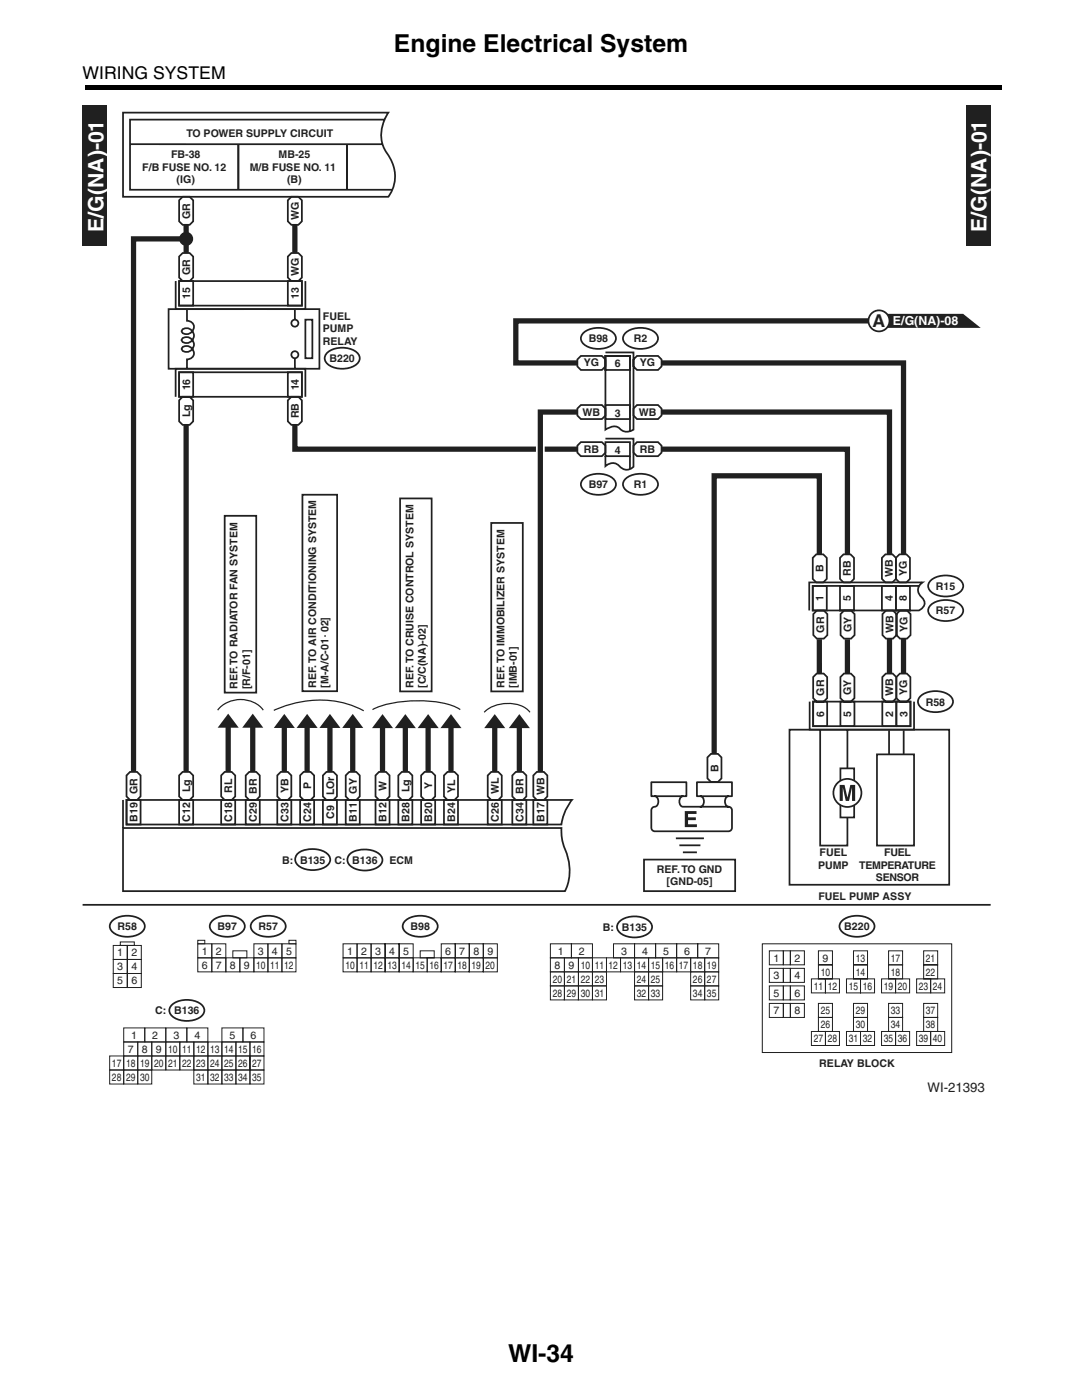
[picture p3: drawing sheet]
<svg xmlns="http://www.w3.org/2000/svg" width="216mm" height="279mm" viewBox="0 0 216 279" stroke-linecap="round" stroke-linejoin="round" font-family="sans-serif">
<path d="M17 17h183v.8h-183z" fill="#000"/>
<g fill="#231f20">
<path d="M16.5 21h4.9v28h-4.9z"/>
<path d="M192.8 21h4.9v28h-4.9z"/>
</g>
<g fill="none" stroke="#231f20" stroke-width=".35">
<path d="M24.6 22.5h52.9a7.9 7.9 0 0 0-.9 6.9l.6 1.2a7.1 7.1 0 0 1 .3 8.7h-52.9zM26 28.8h50.4M47.6 28.8v9.1M76.7 23.9h-50.7v14h52.2M65.2 70.6a4.8 4.8 0 0 1 6.3 0 1.63 1.63 0 0 1-1 2.5 4.9 4.9 0 0 1-5.3-.7 1.38 1.38 0 0 1 0-1.8zM24.6 159.7v5.6M25.3 159.7h88.9a10.1 10.1 0 0 0-2.1 4.9h-86.8zM26 154.1h1.4l.7 .7v4.2l-.7 .7h-1.4l-.7-.7v-4.2zM36.5 154.1h1.4l.7 .7v4.2l-.7 .7h-1.4l-.7-.7v-4.2zM24.6 165.3h87.5a11.2 11.2 0 0 0 1.2 5.6 9.4 9.4 0 0 1-.5 7h-88.2zM59.3 170.6a5 5 0 0 1 6.3 .1 1.63 1.63 0 0 1-1 2.5 4.9 4.9 0 0 1-5.3-.7 1.51 1.51 0 0 1 0-1.9zM69.7 170.6a5 5 0 0 1 6.3 .2 1.63 1.63 0 0 1-1 2.5 4.9 4.9 0 0 1-5.3-.7 1.51 1.51 0 0 1 0-2z"/>
<path d="M16.5 180.6h181.2"/>
</g>
<path d="M37.2 44.9v5.6M58.9 44.9v5.6" fill="none" stroke="#231f20" stroke-width="1.1" stroke-linecap="butt"/>
<circle cx="37.2" cy="47.7" r="1.4" fill="#231f20"/>
<g fill="none" stroke="#231f20" stroke-width=".35">
<path d="M36.5 39.3h1.4l.7 .7v4.2l-.7 .7h-1.4l-.7-.7v-4.2zM47.6 28.8v9.1M57.5 40l.7-.7h1.4l.7 .7v4.2l-.7 .7h-1.4l-.7-.7zM69.3 28.8v9.1M35.1 56.1v5.6h25.9v-5.6M35.8 56.1h2.8v4.9h-2.8zM35.8 56.1h24.5v4.9h-24.5zM36.5 50.5h1.4l.7 .7v4.2l-.7 .7h-1.4l-.7-.7v-4.2zM57.5 56.1h2.8v4.9h-2.8zM58.2 50.5h1.4l.7 .7v4.2l-.7 .7h-1.4l-.7-.7v-4.2zM33.7 61.7h30.1v11.9h-30.1zM35.8 74.3h2.8v4.9h-2.8z"/>
<path d="M35.8 74.3h24.5v4.9h-24.5zM36.5 79.2h1.4l.7 .7v4.2l-.7 .7h-1.4l-.7-.7v-4.2zM37.3 61.7v2.3a1.35 1.35 0 0 1 1.2 2 1.35 1.35 0 0 1-2.2 .2v-.2a1.39 1.39 0 0 1 1.7-.3 1.39 1.39 0 0 1 .7 1.7 1.37 1.37 0 0 1-1.1 1 1.37 1.37 0 0 1-1.3-.4v-.2a1.43 1.43 0 0 1 2.1 0 1.43 1.43 0 0 1-.3 2.1 1.25 1.25 0 0 1-1.8-.2v-.2a1.36 1.36 0 0 1 2 0 1.36 1.36 0 0 1-.2 2l-.8 .2v1.9M57.5 74.3h2.8v4.9h-2.8zM58.2 79.2h1.4l.7 .7v4.2l-.7 .7h-1.4l-.7-.7v-4.2zM58.9 61.7v2.1M58.9 71.5v2.1M61 63.8h1.4v7.7h-1.4zM61 79.2v-5.6h-25.9v5.6M116.3 66.6a4.8 4.8 0 0 1 6.3 0 1.63 1.63 0 0 1-1 2.6 4.9 4.9 0 0 1-5.3-.7 1.38 1.38 0 0 1 0-1.9zM124.7 66.6a4.8 4.8 0 0 1 6.3 0 1.63 1.63 0 0 1-1 2.6 4.9 4.9 0 0 1-5.3-.7 1.38 1.38 0 0 1 0-1.9zM116.3 95.8a4.8 4.8 0 0 1 6.3 0 1.63 1.63 0 0 1-1 2.5 4.9 4.9 0 0 1-5.3-.7 1.38 1.38 0 0 1 0-1.8z"/>
<path d="M124.7 95.8a4.8 4.8 0 0 1 6.3 0 1.63 1.63 0 0 1-1 2.5 4.9 4.9 0 0 1-5.3-.7 1.38 1.38 0 0 1 0-1.8zM44.9 103h6.3v35.3h-6.3zM25.3 159.7h2.8v4.9h-2.8zM35.8 159.7h2.8v4.9h-2.8zM44.2 154.8l.7-.7h1.4l.7 .7v4.2l-.7 .7h-1.4l-.7-.7zM44.2 159.7h2.8v4.9h-2.8zM49.1 159.7h2.8v4.9h-2.8zM49.8 154.1h1.4l.7 .7v4.2l-.7 .7h-1.4l-.7-.7v-4.2z"/>
<circle cx="58.9" cy="64.5" r=".7"/>
<circle cx="58.9" cy="70.8" r=".7"/>
</g>
<path d="M37.2 47.7h-10.5v106.4M37.2 84.8v69.3M45.6 144.3v9.8" fill="none" stroke="#231f20" stroke-width="1.1" stroke-linecap="butt"/>
<path d="M45.6 142.5l2.1 2.8h-4.3z" fill="#231f20"/>
<path d="M50.5 144.3v9.8" fill="none" stroke="#231f20" stroke-width="1.1" stroke-linecap="butt"/>
<path d="M50.5 142.5l2.1 2.8h-4.2z" fill="#231f20"/>
<path d="M60.4 98.8h6.9v39.2h-6.9zM79.9 99.5h6.3v38.5h-6.3zM98.1 104.4h6.3v33.6h-6.3zM55.4 159.7h2.8v4.9h-2.8zM56.1 154.1h1.4l.7 .7v4.2l-.7 .7h-1.4l-.7-.7v-4.2zM59.9 159.7h2.8v4.9h-2.8zM60.6 154.1h1.4l.7 .7v4.2l-.7 .7h-1.4l-.7-.7v-4.2zM64.5 159.7h2.8v4.9h-2.8zM65.2 154.1h1.4l.7 .7v4.2l-.7 .7h-1.4l-.7-.7v-4.2zM69 154.8l.7-.7h1.4l.7 .7v4.2l-.7 .7h-1.4l-.7-.7zM69 159.7h2.8v4.9h-2.8z" fill="none" stroke="#231f20" stroke-width=".35"/>
<path d="M43.4 141.8a5.9 5.9 0 0 1 9.2 0" fill="none" stroke="#231f20" stroke-width=".25"/>
<path d="M58.9 84.8v4.9h56.3M132 82.3h45.5v28.4" fill="none" stroke="#231f20" stroke-width="1.1" stroke-linecap="butt"/>
<path d="M56.8 142.5l2.1 2.8h-4.2z" fill="#231f20"/>
<path d="M56.8 144.3v9.8" fill="none" stroke="#231f20" stroke-width="1.1" stroke-linecap="butt"/>
<path d="M61.3 142.5l2.1 2.8h-4.2z" fill="#231f20"/>
<path d="M61.3 144.3v9.8" fill="none" stroke="#231f20" stroke-width="1.1" stroke-linecap="butt"/>
<path d="M65.9 142.5l2.1 2.8h-4.2z" fill="#231f20"/>
<path d="M65.9 144.3v9.8" fill="none" stroke="#231f20" stroke-width="1.1" stroke-linecap="butt"/>
<path d="M70.4 142.5l2.1 2.8h-4.2z" fill="#231f20"/>
<path d="M70.4 144.3v9.8" fill="none" stroke="#231f20" stroke-width="1.1" stroke-linecap="butt"/>
<path d="M54.7 141.8a21.3 21.3 0 0 1 16-.8l1.9 .9" fill="none" stroke="#231f20" stroke-width=".25"/>
<path d="M75 159.7h2.8v4.9h-2.8zM75.7 154.1h1.4l.7 .7v4.2l-.7 .7h-1.4l-.7-.7v-4.2zM79.5 159.7h2.8v4.9h-2.8zM80.2 154.1h1.4l.7 .7v4.2l-.7 .7h-1.4l-.7-.7v-4.2zM84.1 159.7h2.8v4.9h-2.8zM84.8 154.1h1.4l.7 .7v4.2l-.7 .7h-1.4l-.7-.7v-4.2zM88.6 159.7h2.8v4.9h-2.8zM89.3 154.1h1.4l.7 .7v4.2l-.7 .7h-1.4l-.7-.7v-4.2zM128.5 171.6h18.2v6.3h-18.2z" fill="none" stroke="#231f20" stroke-width=".35"/>
<path d="M80.9 142.5l2.1 2.9-4.2-.1z" fill="#231f20"/>
<path d="M80.9 144.4v9.7" fill="none" stroke="#231f20" stroke-width="1.1" stroke-linecap="butt"/>
<path d="M76.4 142.5l2.1 2.9-4.2-.1z" fill="#231f20"/>
<path d="M76.4 144.4v9.7" fill="none" stroke="#231f20" stroke-width="1.1" stroke-linecap="butt"/>
<path d="M85.5 142.5l2.1 2.9-4.2-.1z" fill="#231f20"/>
<path d="M85.5 144.4v9.7" fill="none" stroke="#231f20" stroke-width="1.1" stroke-linecap="butt"/>
<path d="M90 142.5l2.1 2.9-4.2-.1z" fill="#231f20"/>
<path d="M90 144.4v9.7" fill="none" stroke="#231f20" stroke-width="1.1" stroke-linecap="butt"/>
<path d="M97.4 159.7h2.8v4.9h-2.8zM98.1 154.1h1.4l.7 .7v4.2l-.7 .7h-1.4l-.7-.7v-4.2zM102.3 159.7h2.8v4.9h-2.8zM103 154.1h1.4l.7 .7v4.2l-.7 .7h-1.4l-.7-.7v-4.2z" fill="none" stroke="#231f20" stroke-width=".35"/>
<path d="M98.8 142.5l2.1 2.9-4.2-.1z" fill="#231f20"/>
<path d="M98.8 144.4v9.7" fill="none" stroke="#231f20" stroke-width="1.1" stroke-linecap="butt"/>
<path d="M103.7 142.5l2.1 2.9-4.2-.1z" fill="#231f20"/>
<path d="M132 89.7h37.2v21M103.7 144.4v9.7" fill="none" stroke="#231f20" stroke-width="1.1" stroke-linecap="butt"/>
<path d="M74.3 141.7a22.6 22.6 0 0 1 11.8-1.7 13.4 13.4 0 0 1 5.8 1.7M96.7 142.2a7.1 7.1 0 0 1 8.5-.6l.6 .6" fill="none" stroke="#231f20" stroke-width=".25"/>
<g fill="none" stroke="#231f20" stroke-width=".35">
<path d="M185.6 116a4.8 4.8 0 0 1 6.3 0 1.63 1.63 0 0 1-.9 2.6 4.9 4.9 0 0 1-5.4-.7 1.38 1.38 0 0 1 0-1.9zM163 134.5h1.4l.7 .7v4.2l-.7 .7h-1.4l-.7-.7v-4.2zM168.4 134.5h1.4l.7 .7v4.2l-.7 .7h-1.4l-.7-.7v-4.2zM176.8 134.5h1.4l.7 .7v4.2l-.7 .7h-1.4l-.7-.7v-4.2zM178.9 135.2l.7-.7h1.4l.7 .7v4.2l-.7 .7h-1.4l-.7-.7zM183.6 139.1a4.8 4.8 0 0 1 6.3 0 1.63 1.63 0 0 1-1 2.6 4.9 4.9 0 0 1-5.3-.7 1.38 1.38 0 0 1 0-1.9zM185.6 120.9a4.8 4.8 0 0 1 6.3 0 1.63 1.63 0 0 1-.9 2.6 4.9 4.9 0 0 1-5.4-.7 1.38 1.38 0 0 1 0-1.9zM106.5 159.7h2.8v4.9h-2.8zM107.2 154.1h1.4l.7 .7v4.2l-.7 .7h-1.4l-.7-.7v-4.2zM162.3 140.1h2.8v4.9h-2.8zM167.7 140.1h2.8v4.9h-2.8zM167.7 153.4h2.8v9.8h-2.8z"/>
<path d="M176.1 140.1h2.8v4.9h-2.8zM178.9 140.1h2.8v4.9h-2.8zM182.4 140.1v5.6h-20.8v-5.6M42.2 184a4.8 4.8 0 0 1 6.3 0 1.63 1.63 0 0 1-.9 2.5 4.9 4.9 0 0 1-5.4-.7 1.38 1.38 0 0 1 0-1.8zM50.4 184a4.8 4.8 0 0 1 6.3 0 1.63 1.63 0 0 1-1 2.5 4.9 4.9 0 0 1-5.3-.7 1.38 1.38 0 0 1 0-1.8zM80.7 184a4.8 4.8 0 0 1 6.3 0 1.63 1.63 0 0 1-.9 2.5 4.9 4.9 0 0 1-5.4-.7 1.38 1.38 0 0 1 0-1.8z"/>
</g>
<path d="M163.5 127.6v6.9M169.1 127.6l.1 6.9M177.5 127.5v7M180.3 127.5v7" fill="none" stroke="#231f20" stroke-width="1" stroke-linecap="butt"/>
<circle cx="169.1" cy="158.3" r="2.8" fill="#fff"/>
<circle cx="169.1" cy="158.3" r="2.8" fill="none" stroke="#231f20" stroke-width=".35"/>
<path d="M167.6 156.7h1l.6 2.5 .5-2.5h1v3.2h-.6v-2.7l-.6 2.7h-.7l-.6-2.7v2.7h-.6z" fill="#231f20"/>
<g fill="none" stroke="#231f20" stroke-width=".35">
<path d="M115.9 71.1h4.2l.7 .7v1.4l-.7 .7h-4.2l-.7-.7v-1.4zM120.8 71.1h4.9v2.8h-4.9zM120.8 70.4h5.6v15.4h-.1a2.11 2.11 0 0 1-2.6-.2 2.1 2.1 0 0 0-2.7 .1l-.2 .1v-14.7h4.9v15M127.1 71.1h4.2l.7 .7v1.4l-.7 .7h-4.2l-.7-.7v-1.4zM115.9 80.9h4.2l.7 .7v1.4l-.7 .7h-4.2l-.7-.7v-1.4zM115.9 88.3h4.2l.7 .7v1.4l-.7 .7h-4.2l-.7-.7v-1.4zM120.8 88.3h4.9v2.8h-4.9zM120.8 87.6h5.6v5.6a1.81 1.81 0 0 1-2.8-.2 1.97 1.97 0 0 0-2.8 .1v-2M120.8 80.9h4.9v2.8h-4.9zM127.1 88.3h4.2l.7 .7v1.4l-.7 .7h-4.2l-.7-.7v-1.4zM127.1 80.9h4.2l.7 .7v1.4l-.7 .7h-4.2l-.7-.7v-1.4zM157.6 145.7h31.9v30.9h-31.9z"/>
<path d="M162.3 140.1h19.4v4.9h-19.4zM163.7 145.8v23h5.4v-5.6M169.1 145.7v7.7M175 150.6h7.4v18.2h-7.4zM177.5 145.8v4.8M180.4 145.8v4.8"/>
</g>
<path d="M132 72.5h48.3v38.2M175.4 64.1h-72.4v8.4h12.2" fill="none" stroke="#231f20" stroke-width="1.1" stroke-linecap="butt"/>
<path d="M175.4 62.7h16.8l3.5 2.8h-20.3z" fill="#231f20"/>
<circle cx="175.4" cy="64.1" r="2.1" fill="#fff"/>
<g fill="none" stroke="#231f20" stroke-width=".35">
<path d="M162.2 117h2.8v4.9h-2.8zM162.9 110.7h1.4l.7 .7v4.2l-.7 .7h-1.4l-.7-.7v-4.2zM167.7 117h2.8v4.9h-2.8zM168.4 110.7h1.4l.7 .7v4.2l-.7 .7h-1.4l-.7-.7v-4.2zM176 117h2.8v4.9h-2.8zM176.7 110.7h1.4l.7 .7v4.2l-.7 .7h-1.4l-.7-.7v-4.2zM178.8 117h2.8v4.9h-2.8zM179.5 110.7h1.4l.7 .7v4.2l-.7 .7h-1.4l-.7-.7v-4.2zM183.4 117h-21.2v4.9l21.3-.1a1.49 1.49 0 0 0 .5-2.6 1.77 1.77 0 0 1 .1-2.9h-22.6v5.6M163 121.9h1.4l.7 .7v4.2l-.7 .7h-1.4l-.7-.7v-4.2zM168.5 121.9h1.4l.7 .7v4.2l-.7 .7h-1.4l-.7-.7v-4.2zM176.8 121.9h1.4l.7 .7v4.2l-.7 .7h-1.4l-.7-.7v-4.2z"/>
<path d="M179.6 121.9h1.4l.7 .7v4.2l-.7 .7h-1.4l-.7-.7v-4.2zM22.3 184a4.8 4.8 0 0 1 6.3 0 1.63 1.63 0 0 1-1 2.5 4.9 4.9 0 0 1-5.3-.7 1.38 1.38 0 0 1 0-1.8zM123.5 184.1a4.8 4.8 0 0 1 6.3 0 1.63 1.63 0 0 1-1 2.6 4.9 4.9 0 0 1-5.3-.7 1.38 1.38 0 0 1 0-1.9zM34.1 200.8a4.8 4.8 0 0 1 6.3 0 1.63 1.63 0 0 1-.9 2.5 4.9 4.9 0 0 1-5.4-.7 1.38 1.38 0 0 1 0-1.8z"/>
<circle cx="175.4" cy="64.1" r="2.1"/>
</g>
<path d="M163.5 110.7v-15.7h-21v55.5" fill="none" stroke="#231f20" stroke-width="1.1" stroke-linecap="butt"/>
<g fill="none" stroke="#231f20" stroke-width=".2">
<path d="M109.9 191.2h2.8v2.8h-2.8zM109.9 194h2.8v2.8h-2.8zM109.9 196.8h2.8v2.8h-2.8zM109.9 188.4h4.2v2.8h-4.2zM112.7 191.2h2.8v2.8h-2.8zM112.7 194h2.8v2.8h-2.8zM112.7 196.8h2.8v2.8h-2.8zM114.1 188.4h4.2v2.8h-4.2zM115.5 191.2h2.8v2.8h-2.8zM115.5 196.8h2.8v2.8h-2.8zM115.5 194h2.8v2.8h-2.8zM118.3 191.2h2.8v2.8h-2.8z"/>
<path d="M118.3 194h2.8v2.8h-2.8zM118.3 196.8h2.8v2.8h-2.8zM121.1 191.2h2.8v2.8h-2.8zM122.5 188.4h4.2v2.8h-4.2zM123.9 191.2h2.8v2.8h-2.8zM126.7 191.2h2.8v2.8h-2.8zM126.7 194h2.8v2.8h-2.8zM126.7 196.8h2.8v2.8h-2.8zM126.7 188.4h4.2v2.8h-4.2zM129.5 191.2h2.8v2.8h-2.8zM129.5 194h2.8v2.8h-2.8zM129.5 196.8h2.8v2.8h-2.8z"/>
<path d="M130.9 188.4h4.2v2.8h-4.2zM132.3 191.2h2.8v2.8h-2.8zM135.1 188.4h4.2v2.8h-4.2zM135.1 191.2h2.8v2.8h-2.8zM137.9 194h2.8v2.8h-2.8zM137.9 191.2h2.8v2.8h-2.8zM137.9 196.8h2.8v2.8h-2.8zM139.3 188.4h4.2v2.8h-4.2zM140.7 191.2h2.8v2.8h-2.8zM140.7 194h2.8v2.8h-2.8zM140.7 196.8h2.8v2.8h-2.8zM21.9 210.8h2.8v2.8h-2.8z"/>
<path d="M21.9 213.6h2.8v2.8h-2.8zM24.7 208h2.8v2.8h-2.8zM24.7 210.8h2.8v2.8h-2.8zM24.7 213.6h2.8v2.8h-2.8zM24.7 205.2h4.2v2.8h-4.2zM27.5 208h2.8v2.8h-2.8zM27.5 210.8h2.8v2.8h-2.8zM27.5 213.6h2.8v2.8h-2.8zM28.9 205.2h4.2v2.8h-4.2zM30.3 208h2.8v2.8h-2.8zM30.3 210.8h2.8v2.8h-2.8zM33.1 208h2.8v2.8h-2.8z"/>
<path d="M33.1 210.8h2.8v2.8h-2.8zM33.1 205.2h4.2v2.8h-4.2zM35.9 208h2.8v2.8h-2.8zM35.9 210.8h2.8v2.8h-2.8zM37.3 205.2h4.2v2.8h-4.2zM38.7 208h2.8v2.8h-2.8zM38.7 210.8h2.8v2.8h-2.8zM38.7 213.6h2.8v2.8h-2.8zM41.5 213.6h2.8v2.8h-2.8zM41.5 208h2.8v2.8h-2.8zM41.5 210.8h2.8v2.8h-2.8zM44.3 208h2.8v2.8h-2.8z"/>
<path d="M44.3 210.8h2.8v2.8h-2.8zM44.3 205.2h4.2v2.8h-4.2zM44.3 213.6h2.8v2.8h-2.8zM47.1 208h2.8v2.8h-2.8zM47.1 213.6h2.8v2.8h-2.8zM47.1 210.8h2.8v2.8h-2.8zM48.5 205.2h4.2v2.8h-4.2zM49.9 208h2.8v2.8h-2.8zM49.9 210.8h2.8v2.8h-2.8zM49.9 213.6h2.8v2.8h-2.8z"/>
</g>
<path d="M136.7 161.9h2.3v.6h-1.7v.7h1.6v.5h-1.6v.8h1.8v.6h-2.4z" fill="#231f20"/>
<path d="M125.7 91v2.6M130 156.1h7v2.8h-7zM130.7 158.9a1.12 1.12 0 0 1 .7 1.2 1.12 1.12 0 0 1-1 1l-.3 .4-.1 .2v3.5a.7 .7 0 0 0 .7 .7h14.7a.7 .7 0 0 0 .7-.7v-3.5a.7 .7 0 0 0-.7-.7h-9.1a1.14 1.14 0 0 1-.7-1 1.14 1.14 0 0 1 .7-1.1M139.1 156.1h7v2.8h-7zM139.8 158.9a1.14 1.14 0 0 1 .7 1.1 1.14 1.14 0 0 1-.7 1M141.9 150.5h1.4l.7 .7v4.2l-.7 .7h-1.4l-.7-.7v-4.2zM145.4 158.9a1.14 1.14 0 0 0-.7 1.1 1.14 1.14 0 0 0 .7 1M134.9 167.3h5.6M135.6 168.7h4.2M136.3 170.1h2.8M167.9 184a4.8 4.8 0 0 1 6.3 0 1.63 1.63 0 0 1-.9 2.5 4.9 4.9 0 0 1-5.4-.7 1.38 1.38 0 0 1 0-1.8z" fill="none" stroke="#231f20" stroke-width=".35"/>
<path d="M107.9 87.1v6" fill="none" stroke="#fff" stroke-width="1.7" stroke-linecap="butt"/>
<path d="M115.2 82.3h-7.3v71.8" fill="none" stroke="#231f20" stroke-width="1.1" stroke-linecap="butt"/>
<g fill="none" stroke="#231f20" stroke-width=".2">
<path d="M22.6 194.3h2.8v2.8h-2.8zM22.6 188.7h2.8v2.8h-2.8zM22.6 191.5h2.8v2.8h-2.8zM24 188h2.8v.7h-2.8zM25.4 188.7h2.8v2.8h-2.8zM25.4 191.5h2.8v2.8h-2.8zM25.4 194.3h2.8v2.8h-2.8zM39.5 188.4h2.8v2.8h-2.8zM39.5 191.2h2.8v2.8h-2.8zM39.5 187.7h1.4v.7h-1.4zM42.3 188.4h2.8v2.8h-2.8zM42.3 191.2h2.8v2.8h-2.8z"/>
<path d="M45.1 191.2h2.8v2.8h-2.8zM46.5 189.8h2.8v1.4h-2.8zM47.9 191.2h2.8v2.8h-2.8zM50.7 188.4h2.8v2.8h-2.8zM50.7 191.2h2.8v2.8h-2.8zM53.5 188.4h2.8v2.8h-2.8zM53.5 191.2h2.8v2.8h-2.8zM56.3 188.4h2.8v2.8h-2.8zM56.3 191.2h2.8v2.8h-2.8zM57.7 187.7h1.4v.7h-1.4zM68.5 188.4h2.8v2.8h-2.8zM68.5 191.2h2.8v2.8h-2.8z"/>
<path d="M71.3 188.4h2.8v2.8h-2.8zM71.3 191.2h2.8v2.8h-2.8zM74.1 188.4h2.8v2.8h-2.8zM74.1 191.2h2.8v2.8h-2.8zM76.9 188.4h2.8v2.8h-2.8zM76.9 191.2h2.8v2.8h-2.8zM79.7 188.4h2.8v2.8h-2.8zM79.7 191.2h2.8v2.8h-2.8zM82.5 191.2h2.8v2.8h-2.8zM83.9 189.8h2.8v1.4h-2.8zM85.3 191.2h2.8v2.8h-2.8zM88.1 188.4h2.8v2.8h-2.8z"/>
<path d="M88.1 191.2h2.8v2.8h-2.8zM90.9 188.4h2.8v2.8h-2.8zM90.9 191.2h2.8v2.8h-2.8zM93.7 188.4h2.8v2.8h-2.8zM93.7 191.2h2.8v2.8h-2.8zM96.5 188.4h2.8v2.8h-2.8zM96.5 191.2h2.8v2.8h-2.8zM152.2 188.4h37.8v21.7h-37.8zM153.6 193.3h2.8v2.8h-2.8zM153.6 189.8h2.8v2.8h-2.8zM153.6 196.8h2.8v2.8h-2.8zM156.4 189.8h1.4v2.8h-1.4z"/>
<path d="M156.4 196.8h1.4v2.8h-1.4zM156.4 193.3h1.4v2.8h-1.4zM157.8 189.8h2.8v2.8h-2.8zM157.8 196.8h2.8v2.8h-2.8zM157.8 193.3h2.8v2.8h-2.8zM162 195.4h2.8v2.8h-2.8zM163.4 192.6h2.8v2.8h-2.8zM163.4 189.8h2.8v2.8h-2.8zM164.8 195.4h2.8v2.8h-2.8zM169 195.4h2.8v2.8h-2.8zM170.4 192.6h2.8v2.8h-2.8zM170.4 189.8h2.8v2.8h-2.8z"/>
<path d="M171.8 195.4h2.8v2.8h-2.8zM176 195.4h2.8v2.8h-2.8zM177.4 192.6h2.8v2.8h-2.8zM177.4 189.8h2.8v2.8h-2.8zM178.8 195.4h2.8v2.8h-2.8zM183 195.4h2.8v2.8h-2.8zM184.4 189.8h2.8v2.8h-2.8zM184.4 192.6h2.8v2.8h-2.8zM185.8 195.4h2.8v2.8h-2.8zM153.6 200.3h2.8v2.8h-2.8zM156.4 200.3h1.4v2.8h-1.4zM157.8 200.3h2.8v2.8h-2.8z"/>
<path d="M162 205.9h2.8v2.8h-2.8zM163.4 203.1h2.8v2.8h-2.8zM163.4 200.3h2.8v2.8h-2.8zM164.8 205.9h2.8v2.8h-2.8zM169 205.9h2.8v2.8h-2.8zM170.4 200.3h2.8v2.8h-2.8zM170.4 203.1h2.8v2.8h-2.8zM171.8 205.9h2.8v2.8h-2.8zM176 205.9h2.8v2.8h-2.8zM177.4 203.1h2.8v2.8h-2.8zM177.4 200.3h2.8v2.8h-2.8zM178.8 205.9h2.8v2.8h-2.8z"/>
<path d="M183 205.9h2.8v2.8h-2.8zM184.4 203.1h2.8v2.8h-2.8zM184.4 200.3h2.8v2.8h-2.8zM185.8 205.9h2.8v2.8h-2.8z"/>
</g>
<circle cx="64.9" cy="127" r=".17" fill="#231f20"/>
<g font-size="4.9">
<text x="78.6" y="10.3">Engine Electrical System</text>
<text x="101.4" y="271.9">WI-34</text>
</g>
<g font-size="4.2" fill="#fff">
<text x="20.6" y="46.2" transform="rotate(-90 20.6 46.2)">E/G(NA)-01</text>
<text x="196.9" y="46.2" transform="rotate(-90 196.9 46.2)">E/G(NA)-01</text>
</g>
<text font-size="3.5" x="16.5" y="15.7">WIRING SYSTEM</text>
<text font-size="3.5" fill="#231f20" x="174.2" y="65.3">A</text>
<text font-size="2.6" fill="#231f20" x="185.1" y="218">WI-21393</text>
<text font-size="2.5" fill="#fff" x="178.2" y="65">E/G(NA)-08</text>
<g font-size="2.1" fill="#231f20">
<text x="37.2" y="27.4">TO POWER SUPPLY CIRCUIT</text>
<text x="28.4" y="34.1">F/B FUSE NO. 12</text>
<text x="34.1" y="31.6">FB-38</text>
<text x="49.9" y="34.1">M/B FUSE NO. 11</text>
<text x="55.6" y="31.6">MB-25</text>
<text x="35.3" y="36.6">(IG)</text>
<text x="57.3" y="36.6">(B)</text>
<text x="37.9" y="43.7" transform="rotate(-90 37.9 43.7)">GR</text>
<text x="59.6" y="43.9" transform="rotate(-90 59.6 43.9)">WG</text>
<text x="38" y="59.7" transform="rotate(-90 38 59.7)">15</text>
<text x="38" y="54.9" transform="rotate(-90 38 54.9)">GR</text>
<text x="59.7" y="59.7" transform="rotate(-90 59.7 59.7)">13</text>
<text x="59.7" y="55.1" transform="rotate(-90 59.7 55.1)">WG</text>
<text x="64.5" y="63.9">FUEL</text>
<text x="64.5" y="66.3">PUMP</text>
<text x="64.5" y="68.8">RELAY</text>
<text x="117.5" y="68.3">B98</text>
<text x="126.5" y="68.3">R2</text>
<text x="38" y="77.9" transform="rotate(-90 38 77.9)">16</text>
<text x="59.7" y="77.9" transform="rotate(-90 59.7 77.9)">14</text>
<text x="65.8" y="72.3">B220</text>
<text x="116.5" y="73.2">YG</text>
<text x="122.7" y="73.4">6</text>
<text x="127.7" y="73.2">YG</text>
<text x="38" y="83.3" transform="rotate(-90 38 83.3)">Lg</text>
<text x="59.7" y="83.5" transform="rotate(-90 59.7 83.5)">RB</text>
<text x="116.3" y="83">WB</text>
<text x="122.7" y="83.2">3</text>
<text x="127.5" y="83">WB</text>
<text x="116.5" y="90.4">RB</text>
<text x="122.7" y="90.6">4</text>
<text x="127.7" y="90.4">RB</text>
<text x="117.5" y="97.5">B97</text>
<text x="126.5" y="97.5">R1</text>
<text x="164.4" y="120" transform="rotate(-90 164.4 120)">1</text>
<text x="164.4" y="114.2" transform="rotate(-90 164.4 114.2)">B</text>
<text x="169.8" y="120" transform="rotate(-90 169.8 120)">5</text>
<text x="169.8" y="115" transform="rotate(-90 169.8 115)">RB</text>
<text x="178.2" y="120" transform="rotate(-90 178.2 120)">4</text>
<text x="178.2" y="115.2" transform="rotate(-90 178.2 115.2)">WB</text>
<text x="181" y="115" transform="rotate(-90 181 115)">YG</text>
<text x="186.8" y="117.7">R15</text>
<text x="181" y="120" transform="rotate(-90 181 120)">8</text>
<text x="186.8" y="122.6">R57</text>
<text x="164.5" y="126.3" transform="rotate(-90 164.5 126.3)">GR</text>
<text x="170" y="126.2" transform="rotate(-90 170 126.2)">GY</text>
<text x="178.3" y="126.4" transform="rotate(-90 178.3 126.4)">WB</text>
<text x="181.1" y="126.2" transform="rotate(-90 181.1 126.2)">YG</text>
<text x="47.4" y="137.6" transform="rotate(-90 47.4 137.6)">REF. TO RADIATOR FAN SYSTEM</text>
<text x="49.9" y="137.6" transform="rotate(-90 49.9 137.6)">[R/F-01]</text>
<text x="63.1" y="137.3" transform="rotate(-90 63.1 137.3)">REF. TO AIR CONDITIONING SYSTEM</text>
<text x="65.6" y="137.3" transform="rotate(-90 65.6 137.3)">[M-A/C-01 02]</text>
<text x="82.5" y="137.3" transform="rotate(-90 82.5 137.3)">REF. TO CRUISE CONTROL SYSTEM</text>
<text x="85" y="137.3" transform="rotate(-90 85 137.3)">[C/C(NA)-02]</text>
<text x="100.7" y="137.3" transform="rotate(-90 100.7 137.3)">REF. TO IMMOBILIZER SYSTEM</text>
<text x="103.2" y="137.3" transform="rotate(-90 103.2 137.3)">[IMB-01]</text>
<text x="164.5" y="143.1" transform="rotate(-90 164.5 143.1)">6</text>
<text x="164.5" y="138.8" transform="rotate(-90 164.5 138.8)">GR</text>
<text x="169.9" y="143.1" transform="rotate(-90 169.9 143.1)">5</text>
<text x="169.9" y="138.8" transform="rotate(-90 169.9 138.8)">GY</text>
<text x="178.3" y="143.1" transform="rotate(-90 178.3 143.1)">2</text>
<text x="178.3" y="139" transform="rotate(-90 178.3 139)">WB</text>
<text x="181.1" y="138.8" transform="rotate(-90 181.1 138.8)">YG</text>
<text x="181.1" y="143.1" transform="rotate(-90 181.1 143.1)">3</text>
<text x="184.8" y="140.8">R58</text>
<text x="143.4" y="154.1" transform="rotate(-90 143.4 154.1)">B</text>
<text x="27.4" y="158.5" transform="rotate(-90 27.4 158.5)">GR</text>
<text x="37.9" y="158.2" transform="rotate(-90 37.9 158.2)">Lg</text>
<text x="46.4" y="158.3" transform="rotate(-90 46.4 158.3)">RL</text>
<text x="51.3" y="158.4" transform="rotate(-90 51.3 158.4)">BR</text>
<text x="57.6" y="158.4" transform="rotate(-90 57.6 158.4)">YB</text>
<text x="62.1" y="157.6" transform="rotate(-90 62.1 157.6)">P</text>
<text x="66.7" y="158.8" transform="rotate(-90 66.7 158.8)">LOr</text>
<text x="71.2" y="158.4" transform="rotate(-90 71.2 158.4)">GY</text>
<text x="77.2" y="157.9" transform="rotate(-90 77.2 157.9)">W</text>
<text x="81.7" y="158.2" transform="rotate(-90 81.7 158.2)">Lg</text>
<text x="86.3" y="157.6" transform="rotate(-90 86.3 157.6)">Y</text>
<text x="90.8" y="158.2" transform="rotate(-90 90.8 158.2)">YL</text>
<text x="99.6" y="158.5" transform="rotate(-90 99.6 158.5)">WL</text>
<text x="104.5" y="158.4" transform="rotate(-90 104.5 158.4)">BR</text>
<text x="108.7" y="158.7" transform="rotate(-90 108.7 158.7)">WB</text>
<text x="27.5" y="164.1" transform="rotate(-90 27.5 164.1)">B19</text>
<text x="38" y="164.1" transform="rotate(-90 38 164.1)">C12</text>
<text x="46.4" y="164.1" transform="rotate(-90 46.4 164.1)">C18</text>
<text x="51.3" y="164.1" transform="rotate(-90 51.3 164.1)">C29</text>
<text x="57.6" y="164.1" transform="rotate(-90 57.6 164.1)">C33</text>
<text x="62.1" y="164.1" transform="rotate(-90 62.1 164.1)">C24</text>
<text x="66.7" y="163.5" transform="rotate(-90 66.7 163.5)">C9</text>
<text x="71.2" y="164.1" transform="rotate(-90 71.2 164.1)">B11</text>
<text x="77.2" y="164.1" transform="rotate(-90 77.2 164.1)">B12</text>
<text x="81.7" y="164.1" transform="rotate(-90 81.7 164.1)">B28</text>
<text x="86.3" y="164.1" transform="rotate(-90 86.3 164.1)">B20</text>
<text x="90.8" y="164.1" transform="rotate(-90 90.8 164.1)">B24</text>
<text x="99.6" y="164.1" transform="rotate(-90 99.6 164.1)">C26</text>
<text x="104.5" y="164.1" transform="rotate(-90 104.5 164.1)">C34</text>
<text x="108.7" y="164.1" transform="rotate(-90 108.7 164.1)">B17</text>
<text x="56.3" y="172.4">B: B135</text>
<text x="66.7" y="172.5">C: B136</text>
<text x="77.7" y="172.4">ECM</text>
<text x="163.3" y="173.4">PUMP</text>
<text x="163.6" y="170.9">FUEL</text>
<text x="171.5" y="173.4">TEMPERATURE</text>
<text x="176.5" y="170.9">FUEL</text>
<text x="131.1" y="174.2">REF. TO GND</text>
<text x="133.1" y="176.6">[GND-05]</text>
<text x="163.4" y="179.6">FUEL PUMP ASSY</text>
<text x="174.9" y="175.9">SENSOR</text>
<text x="23.5" y="185.7">R58</text>
<text x="43.4" y="185.7">B97</text>
<text x="51.6" y="185.7">R57</text>
<text x="81.9" y="185.7">B98</text>
<text x="120.4" y="185.8">B:</text>
<text x="124.1" y="185.8">B135</text>
<text x="168.5" y="185.7">B220</text>
<text x="23.4" y="190.9">1</text>
<text x="26.2" y="190.9">2</text>
<text x="40.3" y="190.5">1</text>
<text x="43.1" y="190.5">2</text>
<text x="51.5" y="190.5">3</text>
<text x="54.3" y="190.5">4</text>
<text x="57.1" y="190.5">5</text>
<text x="69.3" y="190.5">1</text>
<text x="72.1" y="190.5">2</text>
<text x="74.9" y="190.5">3</text>
<text x="77.7" y="190.5">4</text>
<text x="80.5" y="190.5">5</text>
<text x="88.9" y="190.5">6</text>
<text x="91.7" y="190.5">7</text>
<text x="94.5" y="190.5">8</text>
<text x="97.3" y="190.5">9</text>
<text x="111.4" y="190.5">1</text>
<text x="115.6" y="190.5">2</text>
<text x="124" y="190.5">3</text>
<text x="128.2" y="190.5">4</text>
<text x="132.4" y="190.5">5</text>
<text x="136.6" y="190.5">6</text>
<text x="140.8" y="190.5">7</text>
<text x="154.4" y="191.9">1</text>
<text x="158.6" y="191.9">2</text>
<text x="164.2" y="191.9">9</text>
<text x="170.8" y="191.9">13</text>
<text x="177.8" y="191.9">17</text>
<text x="184.8" y="191.9">21</text>
<text x="23.4" y="193.7">3</text>
<text x="23.4" y="196.5">5</text>
<text x="26.2" y="196.5">6</text>
<text x="26.2" y="193.7">4</text>
<text x="40.3" y="193.3">6</text>
<text x="43.1" y="193.3">7</text>
<text x="45.9" y="193.3">8</text>
<text x="48.7" y="193.3">9</text>
<text x="51.1" y="193.3">10</text>
<text x="53.9" y="193.3">11</text>
<text x="56.7" y="193.3">12</text>
<text x="68.9" y="193.3">10</text>
<text x="71.7" y="193.3">11 12 13 14</text>
<text x="82.9" y="193.3">15</text>
<text x="85.7" y="193.3">16</text>
<text x="88.5" y="193.3">17 18 19 20</text>
<text x="110.3" y="196.1">20</text>
<text x="110.7" y="193.3">8</text>
<text x="113.1" y="196.1">21</text>
<text x="113.5" y="193.3">9</text>
<text x="115.9" y="193.3">10</text>
<text x="115.9" y="196.1">22</text>
<text x="118.7" y="193.3">11</text>
<text x="118.7" y="196.1">23</text>
<text x="121.4" y="193.3">12</text>
<text x="124.3" y="193.3">13</text>
<text x="127.1" y="193.3">14</text>
<text x="127.1" y="196.1">24</text>
<text x="129.9" y="196.1">25</text>
<text x="129.9" y="193.3">15</text>
<text x="132.7" y="193.3">16</text>
<text x="135.5" y="193.3">17</text>
<text x="138.3" y="196.1">26</text>
<text x="138.3" y="193.3">18</text>
<text x="141.1" y="193.3">19</text>
<text x="141.1" y="196.1">27</text>
<text x="154.4" y="195.4">3</text>
<text x="158.6" y="195.4">4</text>
<text x="162.4" y="197.5">11 12</text>
<text x="163.8" y="194.7">10</text>
<text x="169.4" y="197.5">15 16</text>
<text x="170.8" y="194.7">14</text>
<text x="176.4" y="197.5">19</text>
<text x="177.8" y="194.7">18</text>
<text x="179.2" y="197.5">20</text>
<text x="183.4" y="197.5">23</text>
<text x="184.8" y="194.7">22</text>
<text x="186.2" y="197.5">24</text>
<text x="31" y="202.5">C:</text>
<text x="34.8" y="202.5">B136</text>
<text x="110.3" y="198.9">28</text>
<text x="113.1" y="198.9">29</text>
<text x="115.9" y="198.9">30</text>
<text x="118.7" y="198.9">31</text>
<text x="127.1" y="198.9">32</text>
<text x="129.9" y="198.9">33</text>
<text x="138.3" y="198.9">34</text>
<text x="141.1" y="198.9">35</text>
<text x="154.4" y="198.9">5</text>
<text x="154.4" y="202.4">7</text>
<text x="158.6" y="198.9">6</text>
<text x="158.6" y="202.4">8</text>
<text x="163.8" y="202.5">25</text>
<text x="170.8" y="202.4">29</text>
<text x="177.8" y="202.4">33</text>
<text x="184.8" y="202.4">37</text>
<text x="26.2" y="207.3">1</text>
<text x="30.4" y="207.3">2</text>
<text x="34.6" y="207.3">3</text>
<text x="38.8" y="207.3">4</text>
<text x="45.8" y="207.3">5</text>
<text x="50" y="207.3">6</text>
<text x="162.4" y="208">27</text>
<text x="163.8" y="205.3">26</text>
<text x="165.2" y="208">28</text>
<text x="169.4" y="208">31</text>
<text x="170.8" y="205.2">30</text>
<text x="172.2" y="208">32</text>
<text x="176.4" y="208">35</text>
<text x="177.8" y="205.2">34</text>
<text x="179.2" y="208">36</text>
<text x="183.4" y="208">39</text>
<text x="184.8" y="205.2">38</text>
<text x="186.2" y="208">40</text>
<text x="22.4" y="212.9">17</text>
<text x="22.4" y="215.7">28</text>
<text x="25.2" y="212.9">18</text>
<text x="25.2" y="215.7">29</text>
<text x="25.5" y="210.1">7</text>
<text x="28" y="215.7">30</text>
<text x="28" y="212.9">19</text>
<text x="28.3" y="210.1">8</text>
<text x="30.8" y="212.9">20</text>
<text x="31.1" y="210.1">9</text>
<text x="33.6" y="210.1">10</text>
<text x="33.6" y="212.9">21</text>
<text x="36.4" y="210.1">11</text>
<text x="36.4" y="212.9">22</text>
<text x="39.2" y="210.1">12</text>
<text x="39.2" y="212.9">23</text>
<text x="39.2" y="215.7">31</text>
<text x="42" y="212.9">24</text>
<text x="42" y="215.7">32</text>
<text x="42" y="210.1">13</text>
<text x="44.8" y="210.1">14</text>
<text x="44.8" y="212.9">25</text>
<text x="44.8" y="215.7">33</text>
<text x="47.6" y="212.9">26</text>
<text x="47.6" y="210.1">15</text>
<text x="47.6" y="215.7">34</text>
<text x="50.4" y="210.1">16</text>
<text x="50.4" y="212.9">27</text>
<text x="50.4" y="215.7">35</text>
<text x="163.5" y="213">RELAY BLOCK</text>
</g>
</svg>
